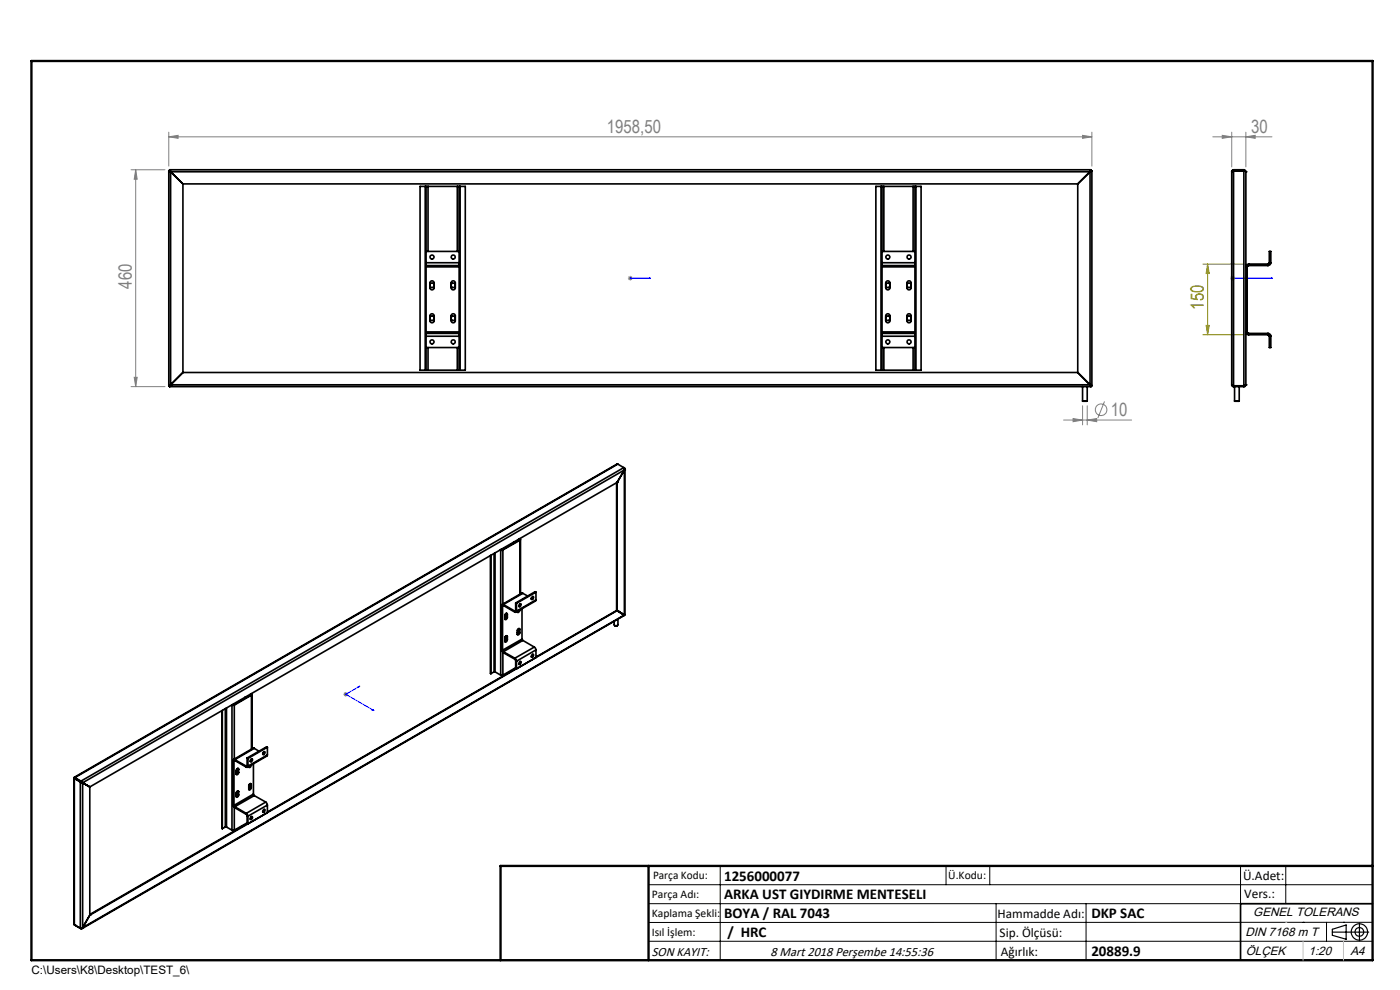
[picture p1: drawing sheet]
<svg xmlns="http://www.w3.org/2000/svg" width="297mm" height="210mm" viewBox="0 0 297 210" stroke-linecap="round" stroke-linejoin="round" font-family="sans-serif">
<g fill="none" stroke="#808080" stroke-width=".21">
<path d="M27.8 36h7.2M28.8 36v46M28.8 36l.3 2h-.6zM35.8 29l2-.3v.6zM35.8 28v7.2M35.8 29h195.8M229.7 28.7l1.9 .3-1.9 .3zM231.6 28v7.2M257.3 29h12.5M259.3 28.7l2 .3-2 .3zM261.3 28v7.4M264.3 29l2-.3v.6z"/>
<path d="M264.3 28v7.4M133.2 59h1M133.3 58.7l.8 .7M133.7 58.5v1M134.1 58.7l-.8 .7M261 59h1M261.1 58.7l.7 .7M261.5 58.5v1M261.8 58.7l-.7 .7M27.8 82h7.2M28.5 80h.6l-.3 2zM225.6 89.1h14.5"/>
<path d="M227.6 88.8l2.1 .3-2.1 .4zM229.7 86.1v4M230.6 89.1l2.1-.3v.7zM230.6 86.1v4M234.3 85.2l-1.4 3.5M72.8 147.3h1M73 146.9l.7 .7M73.3 146.8v1M73.7 146.9l-.7 .7"/>
<circle cx="233.6" cy="86.9" r="1.24"/>
</g>
<g fill="none" stroke="#000" stroke-width=".25">
<path d="M282.6 197.7h7.8M282.6 197.1l3-.9v3l-3-.8zM288.4 195.8v3.8M106.2 203.7h185"/>
<circle cx="288.4" cy="197.7" r="1.74"/>
<circle cx="288.4" cy="197.7" r=".93"/>
</g>
<path d="M133.6 59h.2zM133.7 59h.1M133.7 59h4.3M138 59h-.5h.5M261.4 59h.2zM261.5 59h.1M261.5 59h8.4M269.9 59h-.4h.4M76 145.7l.3-.2-.2 .3zM76.3 145.5l-3 1.8 6 3.4M79 150.6l.1-.1 .2 .2z" fill="none" stroke="#00f" stroke-width=".21"/>
<path d="M255.2 56h8.7M256.2 56v15M256.2 56l.3 2h-.6zM255.2 71h8.7M255.9 69h.6l-.3 2z" fill="none" stroke="#808000" stroke-width=".21"/>
<g fill="none" stroke="#000" stroke-width=".21">
<path d="M137.6 187.7h153.6M137.6 191.7h153.6M137.6 199.7h153.6M152.8 183.7v20M200.7 183.7v4M210 183.7v4M211.3 191.7v12M230.4 191.7v12M263.2 183.7v20M272.8 183.7v8M276.4 195.6h.1M281.4 195.6v4.1"/>
<path d="M285 195.6h.1M291.2 195.6l-153.6 .1"/>
</g>
<path d="M291.2 191.7h-28v12" fill="none" stroke="#000" stroke-width=".35"/>
<path d="M6.7 12.9h284.5v190.8h-284.5zM137.6 183.7v20M291.2 183.7h-185v20" fill="none" stroke="#000" stroke-width=".5"/>
<path d="M276.4 199.7v4M285 199.7v4" fill="none" stroke="#c0c0c0" stroke-width=".21"/>
<path d="M272.8 195.6h.1" fill="none" stroke="#c0c0c0" stroke-width=".25"/>
<g fill="#00f">
<path d="M137.5 59h.5zM133.6 59h.2z"/>
<path d="M261.4 59h.2zM269.5 59h.4z"/>
<path d="M76 145.7l.1 .1 .2-.3zM79 150.6l.3 .1-.2-.2z"/>
</g>
<path d="M256.2 56l.3 2h-.6zM255.9 69h.6l-.3 2z" fill="#808000"/>
<g fill="#808080">
<path d="M230.6 89.1l2.1-.3v.7zM227.6 88.8l2.1 .3-2.1 .4z"/>
<path d="M35.8 29l2-.3v.6zM229.7 28.7l1.9 .3-1.9 .3z"/>
<path d="M259.3 28.7l2 .3-2 .3zM264.3 29l2-.3v.6z"/>
<path d="M28.5 80h.6l-.3 2zM28.8 36l.3 2h-.6z"/>
</g>
<g fill="none" stroke="#000" stroke-width=".35">
<path d="M35.8 36.2l.4 .2M35.8 36.2v45.6M35.8 36.2h.2M36 36l.2 .4M36 36.2l.2 .2M36 36v.2M36 36h195.5M36.2 36.4h.1M36.2 36.4v45.2M36.2 36.4l2.6 2.6M36.2 36.4h195M38.8 39v40"/>
<path d="M38.8 39h189.8M90.2 39.5h.2M90.2 39.5h-1.1v39h1.1M90.2 39.5v39M90.4 39.5h.4M90.4 39.5v16.2M90.8 39.5h6.2M90.8 39.5v13.8M97 39.5h.4M97 39.5v13.8M97.4 39.5h.2M97.4 39.5v16.2"/>
<path d="M97.6 39.5h1.1v39h-1.1M97.6 39.5v39M186.9 39.5h.2M186.9 39.5h-1.1v39h1.1M186.9 39.5v39M187.1 39.5h.4M187.1 39.5v16.2M187.5 39.5h6.2M187.5 39.5v13.8M193.7 39.5h.4M193.7 39.5v13.8M194.1 39.5h.2"/>
<path d="M194.1 39.5v16.2M194.3 39.5h1.1v39h-1.1M194.3 39.5v39M228.6 39v40M231.2 36.4h.1M231.2 36.4v45.2M231.2 36.4l-2.6 2.6M231.5 36l-.3 .4M231.5 36.2l-.3 .2M231.5 36v.2M231.5 36.2h.1M231.6 36.2l-.4 .2"/>
<path d="M231.6 36.2v45.6M261.3 36.4v45.2M261.7 36.2l-.4 .2M261.7 36.2l-.1 .1M261.7 36l-.4 .2v.2M261.7 36h2.2M261.7 36.2h2.2M261.7 36v46M263.9 36.2l.4 .2M263.9 36.2l.1 .1M263.9 36l.3 .2 .1 .2M263.9 36v46"/>
<path d="M264.3 36.4h.1M264.3 36.4v45.2M90.4 55.7v.6M90.4 56.3v.3M90.4 55.7h7M90.4 56.3h7M90.4 53.3h7M90.4 56.6h7M90.4 56.6v13.8M91.4 59.7a.45 .45 0 0 1 .5-.1 .45 .45 0 0 1 .2 .4v1a.46 .46 0 0 1-.4 .5 .46 .46 0 0 1-.5-.5v-1zM95.8 59.7a.44 .44 0 0 1 .5-.1 .44 .44 0 0 1 .3 .4v1a.44 .44 0 0 1-.5 .5 .44 .44 0 0 1-.4-.5v-1.1zM97.4 55.7v.6"/>
<path d="M97.4 56.3v.3M97.4 56.6v13.8M187.1 55.7v.6M187.1 56.3v.3M187.1 56.6v13.8M187.1 55.7h7M187.1 56.3h7M187.1 53.3h7M187.1 56.6h7M188.1 59.7a.45 .45 0 0 1 .4-.1 .45 .45 0 0 1 .3 .4v1a.46 .46 0 0 1-.5 .5 .46 .46 0 0 1-.4-.5v-1zM192.5 59.7a.44 .44 0 0 1 .5-.1 .44 .44 0 0 1 .3 .4v1a.44 .44 0 0 1-.5 .5 .44 .44 0 0 1-.4-.5v-1.1zM194.1 55.7v.6"/>
<path d="M194.1 56.3v.3M194.1 56.6v13.8M264.6 56.6v13.8M264.9 56.3l-.3 .3M264.9 56a.6 .6 0 0 0-.6 .6h.3M264.9 56.3h4.1M264.9 56v.3M264.9 56h4.1M269 56v.3M269.3 55.7l-.3 .3M269.3 55.7h.3M269.3 55.7v-2.4h.3v2.4"/>
<path d="M269.6 55.7a.6 .6 0 0 1-.6 .6M38.8 79l-2.6 2.6M38.8 79h189.8M90.2 78.5h.2M90.4 78.5h.4M90.4 70.7v.6M90.4 70.4v.3M90.4 71.3h7M90.4 73.7h7M90.4 70.7h7M90.4 70.4h7M90.4 71.3v7.2"/>
<path d="M90.8 78.5h6.2M90.8 73.7v4.8M91.2 60.4l.2-.3h.5l.2 .3M91.2 60.6l.2 .4h.5l.2-.4M91.2 67.4l.2-.3h.5l.2 .3M91.2 67.7l.2 .3h.5l.2-.3M91.4 66.7a.45 .45 0 0 1 .5-.1 .45 .45 0 0 1 .2 .4v1a.46 .46 0 0 1-.4 .5 .46 .46 0 0 1-.5-.5v-1zM95.7 60.4l.2-.3h.5l.2 .3M95.7 60.6l.2 .4h.5l.2-.4M95.7 67.4l.2-.3h.5l.2 .3M95.7 67.7l.2 .3h.5l.2-.3M95.8 66.7a.44 .44 0 0 1 .5-.1 .44 .44 0 0 1 .3 .4v1a.44 .44 0 0 1-.5 .5 .44 .44 0 0 1-.4-.5v-1.1z"/>
<path d="M97 78.5h.4M97 73.7v4.8M97.4 78.5h.2M97.4 70.7v.6M97.4 70.4v.3M97.4 71.3v7.2M186.9 78.5h.2M187.1 78.5h.4M187.1 70.7v.6M187.1 70.4v.3M187.1 71.3v7.2M187.1 71.3h7"/>
<path d="M187.1 73.7h7M187.1 70.7h7M187.1 70.4h7M187.5 78.5h6.2M187.5 73.7v4.8M187.9 60.4l.2-.3h.5l.2 .3M187.9 60.6l.2 .4h.5l.2-.4M187.9 67.4l.2-.3h.5l.2 .3M187.9 67.7l.2 .3h.5l.2-.3M188.1 66.7a.45 .45 0 0 1 .4-.1 .45 .45 0 0 1 .3 .4v1a.46 .46 0 0 1-.5 .5 .46 .46 0 0 1-.4-.5v-1zM192.4 60.4l.2-.3h.5l.2 .3M192.4 60.6l.2 .4h.5l.2-.4"/>
<path d="M192.4 67.4l.2-.3h.5l.2 .3M192.4 67.7l.2 .3h.5l.2-.3M192.5 66.7a.44 .44 0 0 1 .5-.1 .44 .44 0 0 1 .3 .4v1a.44 .44 0 0 1-.5 .5 .44 .44 0 0 1-.4-.5v-1.1zM193.7 78.5h.4M193.7 73.7v4.8M194.1 78.5h.2M194.1 70.7v.6M194.1 70.4v.3M194.1 71.3v7.2M228.6 79l2.6 2.6M264.6 70.4h-.3a.6 .6 0 0 0 .6 .6M264.6 70.4l.3 .3"/>
<path d="M264.9 70.7h4.1M264.9 70.7v.3M264.9 71h4.1M269 70.7a.6 .6 0 0 1 .6 .6M269 71l.3 .3M269 70.7v.3M269.3 71.3h.3M269.3 71.3v2.4h.3v-2.4M35.8 81.8h.2M36 81.8v.2M36 82h195.5M36.2 81.6l-.4 .2"/>
<path d="M36.2 81.6l-.2 .2M36.2 81.6l-.2 .4M36.2 81.6h.1M36.2 81.6h195M131.1 98.5l-115.3 66.4M131.1 98.5l-115.2 66.5M131.1 98.5l1.2 .7M132.3 99.2l.2 .5M132.3 99.2l-115.1 66.5M132.3 99.2l.2 .1M132.5 99.7h.1M132.5 99.3v.4"/>
<path d="M132.5 99.7l-115 66.3M132.5 99.7l-1.6 2.6M132.5 99.7v30.7M132.5 99.3h-.1M132.5 99.5v30.9M229.7 85.1h.9M229.7 82v3.1M230.6 82v3.1M231.2 81.6l.4 .2M231.2 81.6l.3 .2M231.2 81.6l.3 .4M231.2 81.6h.1"/>
<path d="M231.5 81.8v.2M231.5 81.8h.1M261.3 81.6l.4 .2M261.3 81.6l.1 .3 .3 .1M261.6 81.8h.1M261.7 81.8h2.2M261.7 82h2.2M261.9 85.1h1M261.9 82v3.1M262.9 82v3.1M263.1 81.8h.1M264 81.8h-.1"/>
<path d="M264.3 81.6l-.4 .2M264.3 81.6l-.1 .3-.3 .1M264.3 81.6h.1M104 117.9l.1 25M104.1 117.8v25.1M104.8 117.4v25.1M105 117.3v25.2M106.2 116.6v.1M106.2 116.7h.5M106.2 116.7v26.5M106.3 116.5v.1M106.3 116.6h.3"/>
<path d="M106.3 116.6l-.1 .1M106.6 116.6l.1 .1M106.7 116.7v11.4M108.9 115v.2M109 115v.2M110.2 114.3v.1M110.2 114.4v.1M110.2 114.5l.1 .1M110.2 114.5l-3.6 2.1M110.3 114.3h.1M110.3 114.3v.3M110.3 114.6l-3.6 2.1"/>
<path d="M110.3 114.3l-.1 .1M110.3 114.6v11.4M110.4 114.4v11.6M130.8 102.4v27.1M130.9 102.3h.1M130.9 102.3l-111.8 64.6M130.9 102.3v27.2M106.4 137.8l.4 .7M106.4 128.4l.2 .1M106.4 137.8l.2 .1M106.4 128.4v9.4M106.6 137.9l.2 .3"/>
<path d="M106.6 128.5v9.4M106.7 138.4v4.8M106.8 128.2h-.3l-.1 .2M106.8 128.4l-.2 .1M106.8 128.2l2.4 1.4M106.8 128.4l2.4 1.4M106.8 128.2v.2M106.8 138.2v.3M106.8 138.2l2.4 1.4M106.8 138.5l2.4 1.3M107.1 130.4l.3-.1 .1 .1M107.1 135.1l.3-.1v.2"/>
<path d="M107.2 130.8l.2 .1M107.2 130.8l-.1 .1M107.2 135.6h.2M107.2 135.6l-.1 .1M107.3 130.3l.1 .1M107.3 135.1l.1 .1M107.4 130.9l-.3 .1M107.4 135.6l-.3 .2M107.4 130.4h.1M107.4 130.4l-.2 .4M107.4 135.2l-.2 .4M107.4 130.1l.1 .1"/>
<path d="M107.4 134.9h.1M107.5 130.9l-.4 .4M107.5 135.6l-.4 .5M107.5 130.6l-.1 .3M107.5 135.4l-.1 .2M107.5 130.2l.1 .1M107.5 130.9h.1M107.5 130.2v.7M107.5 134.9v.7M107.5 134.9l.1 .1M107.5 135.6l.1 .1M107.6 130.3a.23 .23 0 0 0-.2-.2 .23 .23 0 0 0-.2 .2l-.1 1a.34 .34 0 0 0 .4 0 .34 .34 0 0 0 .1-.4"/>
<path d="M107.6 135a.23 .23 0 0 0-.2-.1 .23 .23 0 0 0-.2 .2l-.1 1a.34 .34 0 0 0 .4 0 .34 .34 0 0 0 .1-.4M107.6 130.3v.6M107.6 135v.7M109.2 139.6l.4 .7M109.2 139.8l.2 .4M109.2 129.6v.2M109.2 139.6v.2M109.4 129.5l-.2 .1M109.4 127.9l.2 .1M109.4 129.5l.2 .1M109.4 127.9v1.6M109.6 129.6l-.1 .2h-.3"/>
<path d="M109.6 128v1.6M109.7 129.7h.1M109.8 133.6l.2-.1 .1 .2M109.9 134l.1 .1M109.9 134l-.2 .1M109.9 133.5l.1 .2M110 134.1l-.3 .2M110 133.7h.1M110 133.7l-.1 .3M110.1 129.5l-.4 .3M110.1 134.1l-.4 .5M110.1 133.8l-.1 .3"/>
<path d="M110.1 133.4l.2 .1M110.1 133.3v.8M110.1 134.1l.2 .1M110.1 128.3l.2-.2a.3 .3 0 0 1 .2 .4 .3 .3 0 0 1-.4 .1zM110.3 133.5a.3 .3 0 0 0-.4-.1 .3 .3 0 0 0-.2 .4v.8a.36 .36 0 0 0 .4 0 .36 .36 0 0 0 .2-.4M110.3 129.4l-.1 .2a.26 .26 0 0 1-.1 .3 .26 .26 0 0 1-.4-.2M110.3 129.4h.1M110.3 133.5v.7M110.4 128.1l-.3 .5M110.7 135.6l.2 .2M110.7 129.1v6.5M110.7 135.6l-4.1 2.3"/>
<path d="M110.9 125.9l-.2-.1-4.2 2.4M110.9 125.9l-4.1 2.3M110.9 125.9l1 .5M110.9 135.8l-4.1 2.4M110.9 135.8l2.4 1.5M112.7 126.9l.2 .1M112.8 126.7l.3-.2a.3 .3 0 0 1 .1 .5 .3 .3 0 0 1-.5 0zM112.8 139l.2-.2a.27 .27 0 0 1 .1 .4 .27 .27 0 0 1-.4 .1zM113 126.5l-.1 .4-.2 .2M113 138.8l-.1 .4-.2 .1M113.3 137.3l.4 .6M113.3 137.3l-4.1 2.3"/>
<path d="M113.7 127.2l-.1 .3-4.1 2.3M113.7 127.2l-4.1 2.4M113.7 125.6l-.2-.1-4.1 2.4M113.7 125.6l-4.1 2.4M113.7 125.6v1.6M113.7 137.9v1.6l-4.1 2.4M113.7 137.9l-4.1 2.4M130.4 132.7h.6M130.8 129.5h.1M130.8 129.5l-17.1 9.9M130.8 129.5l1.5 .9M130.9 129.5l-111.8 64.6"/>
<path d="M130.9 129.5l1.6 .9M131.1 129.6h.1M131.1 129.6l1.2 .8M131.1 131.3v1.2a.47 .47 0 0 1-.8 0v-.7M132.3 130.4h.1M132.3 130.4h.2M132.5 130.4l-115.1 66.6M132.5 130.4l-115 66.4M47.1 150.8l.1 25M47.2 150.7v25.1M47.8 150.3v25.1M48 150.2v25.2"/>
<path d="M49.2 149.5v.1M49.2 149.6h.5M49.2 149.6v26.5M49.3 149.5h.1M49.4 149.5h.2M49.4 149.5l-.2 .1M49.6 149.5l.1 .1M49.7 149.6v11.4M52 147.9v.2M52.1 147.9v.2M53.2 147.2h.1M53.2 147.2v.2"/>
<path d="M53.2 147.4l.1 .1M53.2 147.4l-3.6 2.1M53.3 147.1v.1M53.3 147.2v.3M53.3 147.5l-3.6 2.1M53.3 147.2h-.1M53.3 147.5v11.4M53.4 147.3v11.5M53.9 158.7h-.2l-4.1 2.4M53.9 158.7l-4.1 2.4M53.9 158.7l1 .6M55.7 159.8l.2 .1"/>
<path d="M56 159.5l.1-.1a.34 .34 0 0 1 .1 .4 .34 .34 0 0 1-.5 .2zM56.1 159.4l-.4 .6M56.7 158.5l-.1-.1-4.2 2.4M56.7 158.5l-4.1 2.4M56.7 158.5v1.7M104.8 142.5h.2M104.8 142.5l-.7 .4M105 142.5l1.2 .7M106.2 143.2h.5M109.4 141.6l-2.7 1.6M109.4 140.2v1.6l.2 .1M109.4 140.2l.2 .1"/>
<path d="M109.5 141.8l-52.8 30.5M109.6 140.3v1.6M110.2 140.4l.2-.1a.34 .34 0 0 1 .1 .5 .34 .34 0 0 1-.4 .1zM110.3 140.6l.1-.3-.3 .6M15.7 165.1l.1 31.1M15.8 165v.1M15.8 165.1l1.2 .8M15.8 165.1v31.1M15.8 165l.1 .1M15.8 165.1h.1M15.9 165.1h.1M15.9 165l-.1-.1v.1"/>
<path d="M15.9 165.1h-.1M15.9 165.1l1.3 .7M15.9 165v.1M15.9 165l1.3 .7M17 165.9l.5 .1M17 165.9v31M17.2 165.8l.2 .2M17.2 165.7l.3 .3M17.2 165.8l-.2 .1M17.2 165.7v.1M17.4 166h.1M17.4 166l1.7 .9"/>
<path d="M17.5 166v30.8M17.5 166l1.6 .9M19.1 166.9v27.2M47.8 175.4h.2M47.8 175.4l-.6 .4M48 175.4l1.2 .7M49.2 176.1h.5M49.5 170.7l.3 .6M49.5 161.3l.1 .1M49.5 170.7l.1 .1M49.5 161.3v9.4M49.6 170.8l.2 .3"/>
<path d="M49.6 161.4v9.4M49.7 171.2v4.9M49.8 161.3l-.2 .1M49.8 161.1h-.2l-.1 .2M49.8 161.3l2.4 1.4M49.8 161.1v.2M49.8 171.1v.2M49.8 161.1l2.4 1.4M49.8 171.1l2.4 1.4M49.8 171.3l2.4 1.4M50.2 163.3l.1-.1 .1 .1M50.2 168.1l.1-.2 .1 .2"/>
<path d="M50.2 163.7l-.1 .1M50.2 163.7l.1 .1M50.2 168.5h.1M50.2 168.5h-.1M50.3 163.2l.1 .1M50.3 167.9l.1 .2M50.3 163.8l-.2 .1M50.3 168.5l-.2 .2M50.4 163.3l-.2 .4M50.4 168.1h.1M50.4 168.1l-.2 .4M50.4 163.8l-.3 .4"/>
<path d="M50.4 168.5l-.3 .5M50.4 163.5l-.1 .3M50.4 168.3l-.1 .2M50.4 163.1l.2 .1M50.4 163v.8M50.4 167.7v.8M50.4 163.8l.2 .1M50.4 167.8l.2 .1M50.4 168.5l.2 .1M50.6 163.2v-.1a.36 .36 0 0 0-.4 0 .36 .36 0 0 0-.1 .4v.7a.31 .31 0 0 0 .4 .1 .31 .31 0 0 0 .1-.4M50.6 167.9v-.1a.36 .36 0 0 0-.4 .1 .36 .36 0 0 0-.1 .3v.7a.31 .31 0 0 0 .4 .1 .31 .31 0 0 0 .1-.4M50.6 163.2v.7"/>
<path d="M50.6 167.9v.7M52.2 172.5l.4 .6M52.2 172.7l.2 .3M52.2 162.5v.2M52.2 172.5v.2M52.4 162.4l-.2 .1M52.4 174.5l-2.7 1.6M52.4 160.8l.2 .1M52.4 162.4l.2 .1M52.4 160.8v1.6M52.4 173v1.7l.2 .1M52.4 173l.2 .1"/>
<path d="M52.5 174.7l-33.4 19.3M52.6 162.5l-.1 .3-.3-.1M52.6 160.9v1.6M52.6 173.1v1.7M52.8 162.6h.1M52.8 166.5l.2-.1 .1 .1M52.9 167h.1M52.9 167h-.1M53 166.4l.1 .1M53 167l-.2 .1M53.1 162.4l-.3 .3M53.1 166.5v.1"/>
<path d="M53.1 166.5l-.2 .5M53.1 166.2v.1M53.1 167l-.3 .5M53.1 166.7l-.1 .3M53.1 166.3l.2 .1M53.1 167l.2 .1M53.1 166.3v.7M53.2 161.1l.2-.1a.3 .3 0 0 1 .1 .4 .3 .3 0 0 1-.4 .1zM53.3 173.3l.1-.1a.3 .3 0 0 1 .1 .4 .3 .3 0 0 1-.4 .1zM53.3 162.3h.1M53.3 166.4a.23 .23 0 0 0-.2-.2 .23 .23 0 0 0-.3 .2v1.1a.34 .34 0 0 0 .4 0 .34 .34 0 0 0 .1-.4M53.3 162.3v.1a.27 .27 0 0 1-.2 .4 .27 .27 0 0 1-.3-.2"/>
<path d="M53.3 166.4v.7M53.3 173.5l.1-.3-.3 .5M53.4 161l-.3 .5M53.8 168.4l.1 .4M53.8 162v6.4M53.8 168.4l-4.2 2.4M53.9 168.8l-4.1 2.3M53.9 168.8l2.5 1.3M56 171.7h.1a.3 .3 0 0 1 .1 .4 .3 .3 0 0 1-.5 .1zM56.1 171.7l-.4 .5M56.4 170.1l.3 .7M56.4 170.1l-4.2 2.4"/>
<path d="M56.7 160.2l-.1 .2-4.1 2.4M56.7 160.2l-4.1 2.3M56.7 170.8v1.6l-4.1 2.4M56.7 170.8l-4.1 2.3M15.8 196.2l1.2 .7M15.9 196.2h.1M15.9 196.2l1.3 .8M17.2 196.9v.1M17.5 196.8l-.5 .1M17.5 196.8h.1M17.5 196.8l-.1 .2h-.2M19.1 194.1h.1"/>
<path d="M19.1 194.1l-1.6 2.7"/>
<circle cx="91.6" cy="54.5" r=".43"/>
<circle cx="96.1" cy="54.5" r=".43"/>
<circle cx="188.3" cy="54.5" r=".42"/>
<circle cx="192.8" cy="54.5" r=".43"/>
<circle cx="91.6" cy="72.5" r=".43"/>
<circle cx="96.1" cy="72.5" r=".43"/>
<circle cx="188.3" cy="72.5" r=".42"/>
<circle cx="192.8" cy="72.5" r=".43"/>
</g>
<g font-size="3.9" fill="#808080">
<text x="128.8" y="28.1">1958,50</text>
<text x="265.4" y="28.1">30</text>
<text x="27.9" y="61.3" transform="rotate(-90 27.9 61.3)">460</text>
<text x="235.6" y="88.2">10</text>
</g>
<text font-size="3.9" fill="#808000" x="255.3" y="65.7" transform="rotate(-90 255.3 65.7)">150</text>
<g font-size="3.2">
<text x="153.6" y="190.8">ARKA UST GIYDIRME MENTESELI</text>
<text x="153.6" y="186.8">1256000077</text>
<text x="153.6" y="194.8">BOYA / RAL 7043</text>
<text x="231.5" y="194.8">DKP SAC</text>
<text x="154.3" y="198.8">/ HRC</text>
<text x="231.5" y="202.8">20889.9</text>
</g>
<g font-size="2.8">
<text x="263.7" y="186.7">Ü.Adet:</text>
<text x="263.9" y="190.5">Vers.:</text>
<text x="211.6" y="194.8">Hammadde Adı:</text>
<text x="138.3" y="202.8">SON KAYIT:</text>
<text x="163.4" y="202.8">8 Mart 2018 Perşembe 14:55:36</text>
<text x="212.1" y="198.7">Sip. Ölçüsü:</text>
<text x="212.3" y="202.7">Ağırlık:</text>
</g>
<g font-size="2.6">
<text x="265.9" y="194.4">GENEL TOLERANS</text>
<text x="264.2" y="198.5">DIN 7168 m T</text>
<text x="264.3" y="202.6">ÖLÇEK</text>
<text x="277.6" y="202.6">1:20</text>
<text x="286.5" y="202.6">A4</text>
</g>
<g font-size="2.5">
<text x="138.3" y="190.5">Parça Adı:</text>
<text x="138.5" y="186.5">Parça Kodu:</text>
<text x="201.2" y="186.5">Ü.Kodu:</text>
<text x="138.3" y="194.5">Kaplama Şekli:</text>
<text x="138.3" y="198.6">Isıl İşlem:</text>
<text x="6.7" y="206.7">C:\Users\K8\Desktop\TEST_6\</text>
</g>
</svg>
